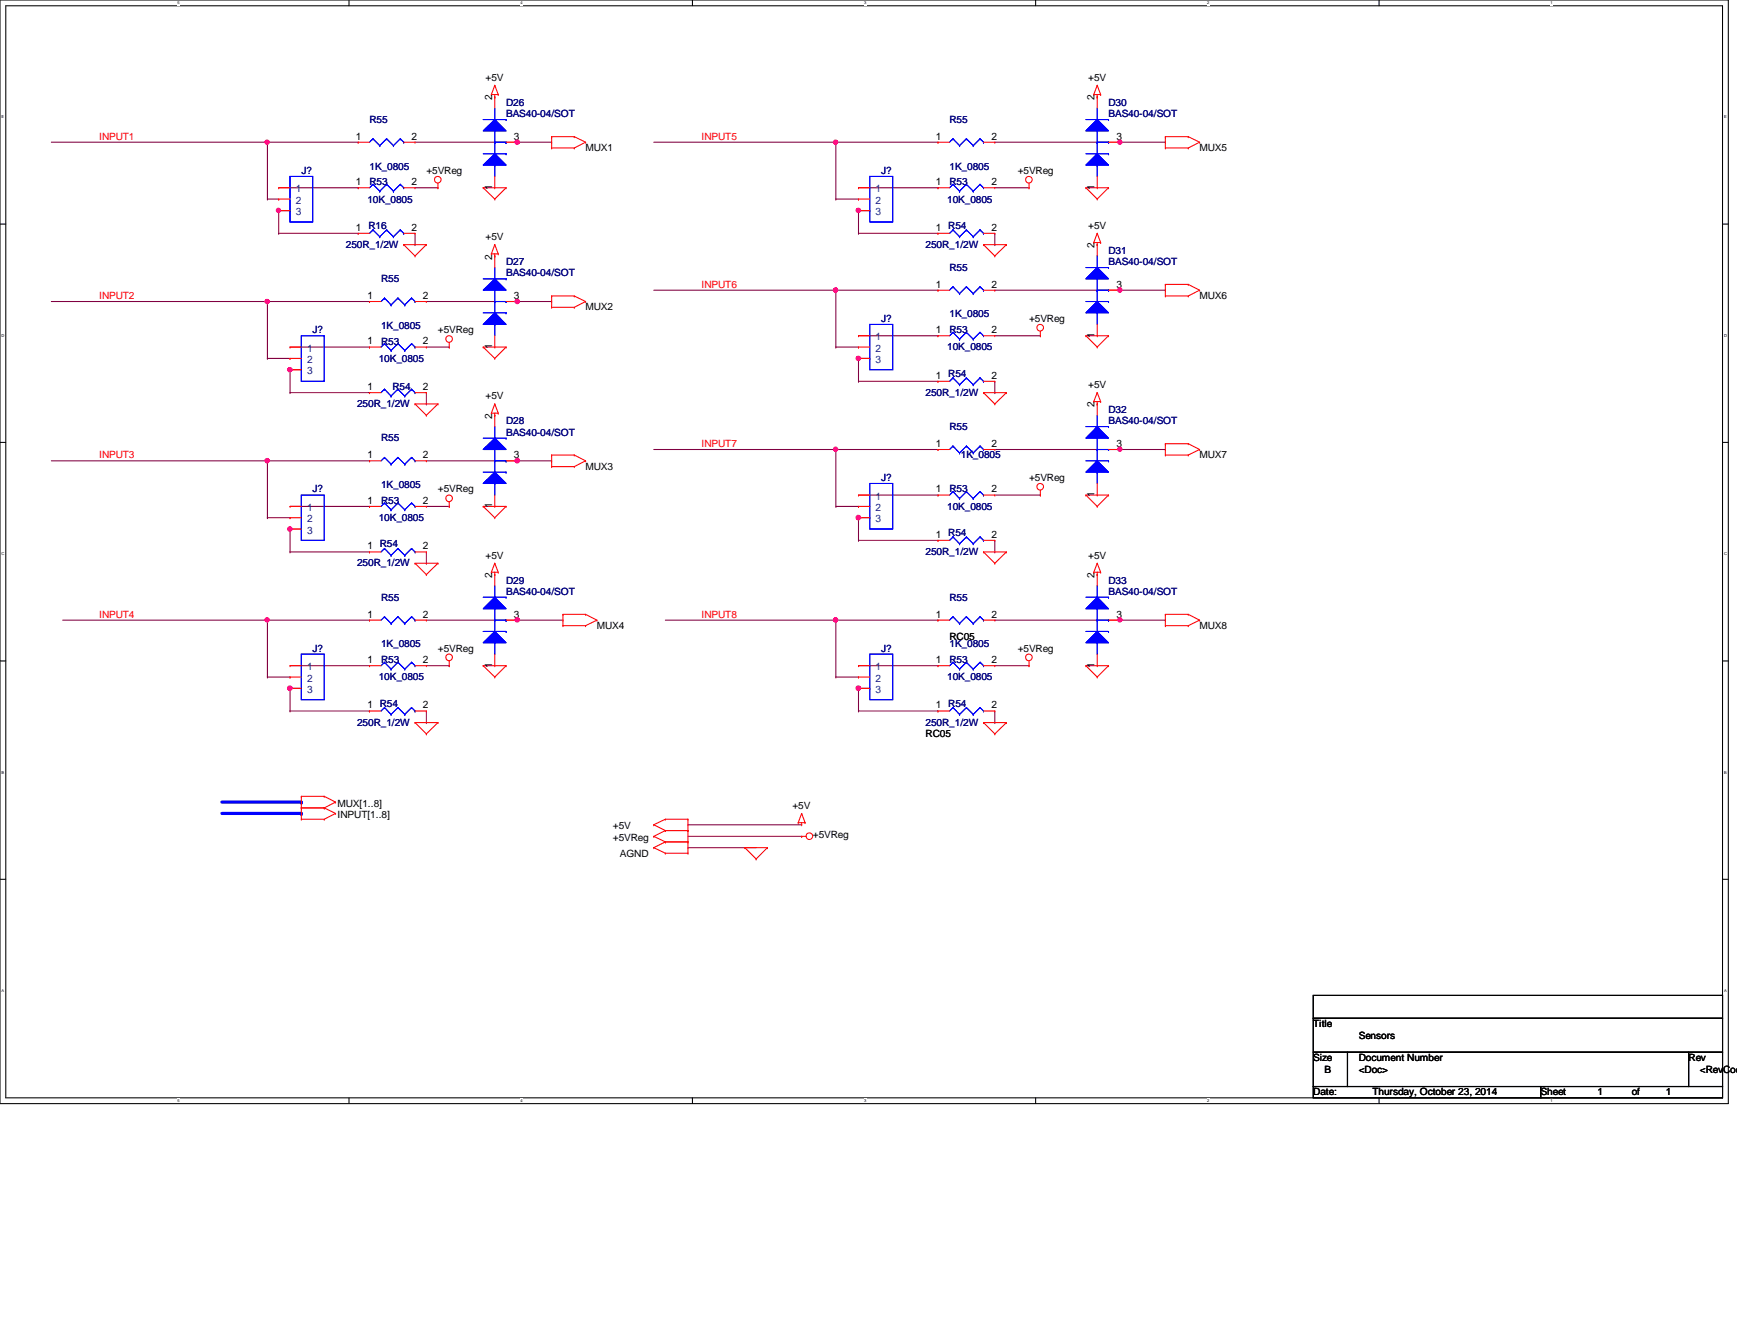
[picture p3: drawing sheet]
<svg xmlns="http://www.w3.org/2000/svg" width="279mm" height="216mm" viewBox="0 0 279 216" stroke-linecap="round" stroke-linejoin="round" font-family="sans-serif">
<path d="M0 0h278v177.4h-278zM.9 .9h276.2v175.6h-276.2z" fill="none" stroke="#000" stroke-width=".17"/>
<g fill="#fff">
<path d="M28.5 .1h.4v.7h-.4z"/>
<path d="M28.5 176.6h.4v.7h-.4z"/>
</g>
<path d="M56.1 0v.9M56.1 176.5v.9" fill="none" stroke="#000" stroke-width=".17"/>
<g fill="#fff">
<path d="M83.7 .1h.4v.7h-.4z"/>
<path d="M83.7 176.6h.4v.7h-.4z"/>
</g>
<path d="M111.4 0v.9M111.4 176.5v.9" fill="none" stroke="#000" stroke-width=".17"/>
<g fill="#fff">
<path d="M139 .1h.3v.7h-.3z"/>
<path d="M139 176.6h.3v.7h-.3z"/>
</g>
<path d="M166.6 0v.9M166.6 176.5v.9" fill="none" stroke="#000" stroke-width=".17"/>
<g fill="#fff">
<path d="M194.2 .1h.3v.7h-.3z"/>
<path d="M194.2 176.6h.3v.7h-.3z"/>
</g>
<path d="M221.8 0v.9M221.8 176.5v.9" fill="none" stroke="#000" stroke-width=".17"/>
<g fill="#fff">
<path d="M249.4 .1h.4v.7h-.4z"/>
<path d="M249.4 176.6h.4v.7h-.4z"/>
<path d="M.3 18.5h.4v.7h-.4z"/>
<path d="M277.3 18.5h.4v.7h-.4z"/>
<path d="M.3 53.6h.4v.7h-.4z"/>
<path d="M277.3 53.6h.5v.7h-.5z"/>
</g>
<path d="M0 36h.9M277.1 36h.9" fill="none" stroke="#000" stroke-width=".17"/>
<g fill="#fff">
<path d="M.3 88.6h.4v.8h-.4z"/>
<path d="M277.3 88.6h.5v.8h-.5z"/>
</g>
<path d="M0 71.1h.9M277.1 71.1h.9" fill="none" stroke="#000" stroke-width=".17"/>
<g fill="#fff">
<path d="M.3 123.8h.4v.7h-.4z"/>
<path d="M277.3 123.8h.4v.7h-.4z"/>
</g>
<path d="M0 106.3h.9M277.1 106.3h.9" fill="none" stroke="#000" stroke-width=".17"/>
<g fill="#fff">
<path d="M.3 158.9h.3v.7h-.3z"/>
<path d="M277.3 158.9h.4v.7h-.4z"/>
</g>
<path d="M0 141.4h.9M277.1 141.4h.9" fill="none" stroke="#000" stroke-width=".17"/>
<path d="M43 32h.1M43 22.9v9.1M44.8 37.5h.1M44.8 33.9v3.6M66.8 39.3h.1M66.8 37.5v1.8" fill="none" stroke="#800040" stroke-width=".17"/>
<circle cx="44.8" cy="33.8" r=".34" fill="#f0f"/>
<circle cx="44.8" cy="33.8" r=".34" fill="none" stroke="#f0f" stroke-width=".17"/>
<g fill="none" stroke="#800040" stroke-width=".17">
<path d="M43 32h1.8M44.8 32h.1M44.8 30.2h12.8M44.8 37.5h12.8M44.8 33.9h1.9M46.7 33.9h.1M57.6 30.2h.1M57.6 37.5h.1M66.8 30.2h3.6M70.4 30.2h.1M46.7 55.8h12.7M48.5 59.4h.1"/>
<path d="M48.5 59.4h-1.8v3.7M59.4 55.8h.1M68.6 55.8h3.7M72.3 55.8h.1M46.7 63.1h.1M68.6 64.9h.1M68.6 63.1v1.8"/>
</g>
<circle cx="46.6" cy="59.4" r=".36" fill="#f0f"/>
<circle cx="46.6" cy="59.4" r=".36" fill="none" stroke="#f0f" stroke-width=".17"/>
<path d="M46.7 63.1h12.7M59.4 63.1h.1M46.7 88.7h.1M46.7 81.4h12.7M48.5 85h.1M48.5 85h-1.8v3.7M59.4 81.4h.1M68.6 90.6h.1M68.6 88.7v1.9M68.6 81.4h3.7M72.3 81.4h.1" fill="none" stroke="#800040" stroke-width=".17"/>
<circle cx="46.6" cy="85" r=".36" fill="#f0f"/>
<circle cx="46.6" cy="85" r=".36" fill="none" stroke="#f0f" stroke-width=".17"/>
<g fill="none" stroke="#800040" stroke-width=".17">
<path d="M43 99.7v9.1M46.7 88.7h12.7M59.4 88.7h.1M43 108.8h.1M46.7 114.3h.1M46.7 107h12.7M48.5 110.7h.1M48.5 110.7h-1.8v3.6M59.4 107h.1M68.6 116.2h.1M68.6 114.3v1.9M68.6 107h3.7"/>
<path d="M72.3 107h.1"/>
</g>
<circle cx="46.6" cy="110.6" r=".37" fill="#f0f"/>
<circle cx="46.6" cy="110.6" r=".37" fill="none" stroke="#f0f" stroke-width=".17"/>
<path d="M134.5 22.9h16.4M138.1 37.5h.1M138.1 30.2h12.8M139.9 33.9h.1M139.9 33.9h-1.8v3.6M150.9 30.2h.1M150.9 22.9h.1M160 39.3h.1M160 37.5v1.8M46.7 114.3h12.7M59.4 114.3h.1" fill="none" stroke="#800040" stroke-width=".17"/>
<circle cx="138.1" cy="33.8" r=".36" fill="#f0f"/>
<circle cx="138.1" cy="33.8" r=".36" fill="none" stroke="#f0f" stroke-width=".17"/>
<g fill="none" stroke="#800040" stroke-width=".17">
<path d="M138.1 37.5h12.8M150.9 37.5h.1M134.5 46.7h16.4M138.1 54h12.8M139.9 57.6h.1M139.9 57.6h-1.8v3.7M150.9 54h.1M150.9 46.7h.1M160 54h7.3M167.3 54h.1M138.1 61.3h.1M160 63.1h.1"/>
<path d="M160 61.3v1.8"/>
</g>
<circle cx="138.1" cy="57.6" r=".36" fill="#f0f"/>
<circle cx="138.1" cy="57.6" r=".36" fill="none" stroke="#f0f" stroke-width=".17"/>
<path d="M138.1 61.3h12.8M150.9 61.3h.1M134.5 81.4h3.6M138.1 81.4h.1M138.1 83.2h1.8M139.9 83.2h.1" fill="none" stroke="#800040" stroke-width=".17"/>
<circle cx="138.1" cy="83.2" r=".37" fill="#f0f"/>
<circle cx="138.1" cy="83.2" r=".37" fill="none" stroke="#f0f" stroke-width=".17"/>
<path d="M134.5 72.3h16.4M138.1 79.6h12.8M150.9 79.6h.1M150.9 72.3h.1M138.1 86.9h.1M138.1 86.9h12.8M138.1 83.2v3.7M150.9 86.9h.1M160 88.7h.1M160 86.9v1.8M138.1 110.7h1.8M139.9 110.7h.1" fill="none" stroke="#800040" stroke-width=".17"/>
<circle cx="138.1" cy="110.6" r=".37" fill="#f0f"/>
<circle cx="138.1" cy="110.6" r=".37" fill="none" stroke="#f0f" stroke-width=".17"/>
<g fill="none" stroke="#800040" stroke-width=".17">
<path d="M43 22.9h14.6M57.6 22.9h.1M43 57.6h.1M43 48.5v9.1M160 72.3h20.2M180.2 72.3h.1M134.5 99.7h16.4M150.9 99.7h.1M138.1 114.3h.1M138.1 107h12.8M138.1 114.3h12.8M138.1 110.7v3.6"/>
<path d="M150.9 107h.1M150.9 114.3h.1M160 116.2h.1M160 114.3v1.9"/>
</g>
<circle cx="180.1" cy="72.2" r=".34" fill="#f0f"/>
<circle cx="180.1" cy="72.2" r=".34" fill="none" stroke="#f0f" stroke-width=".17"/>
<path d="M160 30.2h5.5M165.5 30.2h.1M43 74.1h16.4M59.4 74.1h.1M160 79.6h7.3M167.3 79.6h.1M107 99.7h27.5M134.5 99.7h.1M160 107h5.5M165.5 107h.1" fill="none" stroke="#800040" stroke-width=".17"/>
<circle cx="134.4" cy="99.6" r=".34" fill="#f0f"/>
<circle cx="134.4" cy="99.6" r=".34" fill="none" stroke="#f0f" stroke-width=".17"/>
<path d="M68.6 48.5h14.6M83.2 48.5h.1" fill="none" stroke="#800040" stroke-width=".17"/>
<circle cx="83.2" cy="48.5" r=".36" fill="#f0f"/>
<circle cx="83.2" cy="48.5" r=".36" fill="none" stroke="#f0f" stroke-width=".17"/>
<path d="M35.7 130.8h12.8" fill="none" stroke="#00f" stroke-width=".51"/>
<circle cx="48.5" cy="130.8" r=".25" fill="#00f"/>
<path d="M35.7 128.9h12.8" fill="none" stroke="#00f" stroke-width=".51"/>
<circle cx="48.5" cy="128.9" r=".25" fill="#00f"/>
<path d="M66.8 22.9h16.4M83.2 22.9h.1" fill="none" stroke="#800040" stroke-width=".17"/>
<circle cx="83.2" cy="22.9" r=".36" fill="#f0f"/>
<circle cx="83.2" cy="22.9" r=".36" fill="none" stroke="#f0f" stroke-width=".17"/>
<path d="M8.3 22.9h34.7M43 22.9h.1M110.7 136.3h.1M110.7 136.3h10.9M110.7 134.5h18.2M128.9 134.5h.1" fill="none" stroke="#800040" stroke-width=".17"/>
<circle cx="43" cy="22.9" r=".34" fill="#f0f"/>
<circle cx="43" cy="22.9" r=".34" fill="none" stroke="#f0f" stroke-width=".17"/>
<path d="M68.6 74.1h14.6M83.2 74.1h.1M110.7 132.6h.1M110.7 132.6h18.2" fill="none" stroke="#800040" stroke-width=".17"/>
<circle cx="83.2" cy="74.1" r=".37" fill="#f0f"/>
<circle cx="83.2" cy="74.1" r=".37" fill="none" stroke="#f0f" stroke-width=".17"/>
<path d="M68.6 99.7h14.6M83.2 99.7h.1" fill="none" stroke="#800040" stroke-width=".17"/>
<circle cx="83.2" cy="99.6" r=".36" fill="#f0f"/>
<circle cx="83.2" cy="99.6" r=".36" fill="none" stroke="#f0f" stroke-width=".17"/>
<path d="M160 22.9h20.2M180.2 22.9h.1" fill="none" stroke="#800040" stroke-width=".17"/>
<circle cx="180.1" cy="22.9" r=".34" fill="#f0f"/>
<circle cx="180.1" cy="22.9" r=".34" fill="none" stroke="#f0f" stroke-width=".17"/>
<path d="M160 46.7h20.2M180.2 46.7h.1" fill="none" stroke="#800040" stroke-width=".17"/>
<circle cx="180.1" cy="46.6" r=".35" fill="#f0f"/>
<circle cx="180.1" cy="46.6" r=".35" fill="none" stroke="#f0f" stroke-width=".17"/>
<path d="M160 99.7h20.2M180.2 99.7h.1" fill="none" stroke="#800040" stroke-width=".17"/>
<circle cx="180.1" cy="99.6" r=".34" fill="#f0f"/>
<circle cx="180.1" cy="99.6" r=".34" fill="none" stroke="#f0f" stroke-width=".17"/>
<path d="M105.2 46.7h29.3M134.5 46.7h.1" fill="none" stroke="#800040" stroke-width=".17"/>
<circle cx="134.4" cy="46.6" r=".35" fill="#f0f"/>
<circle cx="134.4" cy="46.6" r=".35" fill="none" stroke="#f0f" stroke-width=".17"/>
<path d="M8.3 74.1h34.7M43 74.1h.1" fill="none" stroke="#800040" stroke-width=".17"/>
<circle cx="43" cy="74.1" r=".35" fill="#f0f"/>
<circle cx="43" cy="74.1" r=".35" fill="none" stroke="#f0f" stroke-width=".17"/>
<path d="M105.2 72.3h29.3M134.5 72.3h.1M134.5 72.3v9.1M134.5 81.4h.1" fill="none" stroke="#800040" stroke-width=".17"/>
<circle cx="134.4" cy="72.2" r=".34" fill="#f0f"/>
<circle cx="134.4" cy="72.2" r=".34" fill="none" stroke="#f0f" stroke-width=".17"/>
<path d="M8.3 48.5h34.7M43 48.5h.1M134.5 99.7v9.1M134.5 108.8h.1M134.5 108.8h3.6M138.1 108.8h.1" fill="none" stroke="#800040" stroke-width=".17"/>
<circle cx="134.4" cy="99.6" r=".34" fill="#f0f"/>
<circle cx="134.4" cy="99.6" r=".34" fill="none" stroke="#f0f" stroke-width=".17"/>
<path d="M10.1 99.7h32.9M43 99.7h.1M43 108.8h3.7M46.7 108.8h.1" fill="none" stroke="#800040" stroke-width=".17"/>
<circle cx="43" cy="99.6" r=".34" fill="#f0f"/>
<circle cx="43" cy="99.6" r=".34" fill="none" stroke="#f0f" stroke-width=".17"/>
<path d="M105.2 22.9h29.3M134.5 22.9h.1" fill="none" stroke="#800040" stroke-width=".17"/>
<circle cx="134.4" cy="22.9" r=".34" fill="#f0f"/>
<circle cx="134.4" cy="22.9" r=".34" fill="none" stroke="#f0f" stroke-width=".17"/>
<path d="M43 57.6h3.7M43 48.5h16.4M46.7 57.6h.1M59.4 48.5h.1M134.5 55.8h.1M134.5 55.8h3.6M134.5 46.7v9.1M138.1 55.8h.1M43 99.7h16.4M59.4 99.7h.1" fill="none" stroke="#800040" stroke-width=".17"/>
<circle cx="43" cy="48.5" r=".34" fill="#f0f"/>
<circle cx="43" cy="48.5" r=".34" fill="none" stroke="#f0f" stroke-width=".17"/>
<g fill="none" stroke="#800040" stroke-width=".17">
<path d="M83.2 22.9h5.5M88.7 22.9h.1M134.5 32h.1M134.5 32h3.6M134.5 22.9v9.1M138.1 32h.1M180.2 22.9h7.3M187.5 22.9h.1M83.2 48.5h5.5M88.7 48.5h.1M180.2 46.7h7.3M187.5 46.7h.1"/>
<path d="M43 74.1v9.1M83.2 74.1h5.5M88.7 74.1h.1M180.2 72.3h7.3M187.5 72.3h.1M43 83.2h.1M43 83.2h3.7M46.7 83.2h.1M83.2 99.7h7.4M90.6 99.7h.1M180.2 99.7h7.3M187.5 99.7h.1"/>
</g>
<g fill="none" stroke="#f00" stroke-width=".17">
<path d="M79 15.2h.1M79 15.2h1.1M79.6 15.6h.1M79.6 13.7h.1M79.6 15.2v.4M79.6 13.7l-.6 1.5M79.6 13.7l.5 1.5M80.1 15.2h.1M175.9 15.2h.1M175.9 15.2h1.1M176.5 15.6h.1M176.5 13.7h.1"/>
<path d="M176.5 15.2v.4M176.5 13.7l-.6 1.5M176.5 13.7l.5 1.5M177 15.2h.1M64.9 39.3h.1M64.9 39.3h3.7M64.9 39.3l1.9 1.8M68.6 39.3h.1M68.6 39.3l-1.8 1.8M70.4 30.2h.1M70.4 29.5v.7M77.7 30.2h.1"/>
<path d="M77.7 30.2h3.7M77.7 30.2l1.9 1.8M79.6 32h.1M79.6 39.3h.1M79.6 39.3l-.6 1.5M79.6 39.3l.5 1.5M81.4 30.2h.1M81.4 30.2l-1.8 1.8M88.7 23.8h.1M88.7 22h.1M88.7 22v1.8M88.7 23.8h3.7"/>
<path d="M88.7 22h3.7M92.4 23.8h.1M92.4 22h.1M92.4 22l1.8 .9M94.2 22.9h.1M94.2 22.9l-1.8 .9M158.2 39.3h.1M158.2 39.3h3.7M158.2 39.3l1.8 1.8M161.9 39.3h.1M161.9 39.3l-1.9 1.8M165.5 30.2h.1"/>
<path d="M165.5 29.5v.7M174.7 30.2h.1M174.7 30.2h3.6M174.7 30.2l1.8 1.8M175.9 39h.1M175.9 39h1.1M176.5 32h.1M176.5 39.3h.1M176.5 37.5h.1M176.5 39v.3M176.5 37.5l-.6 1.5M176.5 37.5l.5 1.5"/>
<path d="M177 39h.1M178.3 30.2h.1M178.3 30.2l-1.8 1.8M187.5 23.8h.1M187.5 22h.1M187.5 23.8h3.6M187.5 22h3.6M187.5 22v1.8M191.1 23.8h.1M191.1 22h.1M191.1 22l1.9 .9M193 22.9h.1"/>
<path d="M193 22.9l-1.9 .9M66.8 41.1h.1M72.3 55.8h.1M72.3 55.1v.7M77.7 55.8h.1M77.7 55.8h3.7M77.7 55.8l1.9 1.8M79 40.8h.1M79 40.8h1.1M79.6 57.6h.1M79.6 41.1h.1M79.6 40.8v.3"/>
<path d="M80.1 40.8h.1M81.4 55.8h.1M81.4 55.8l-1.8 1.8M88.7 49.4h.1M88.7 47.6h.1M88.7 49.4h3.7M88.7 47.6v1.8M88.7 47.6h3.7M92.4 49.4h.1M92.4 47.6h.1M92.4 47.6l1.8 .9M94.2 48.5h.1"/>
<path d="M94.2 48.5l-1.8 .9M160 41.1h.1M167.3 54h.1M167.3 53.3v.7M174.7 54h.1M174.7 54h3.6M174.7 54l1.8 1.8M176.5 55.8h.1M178.3 54h.1M178.3 54l-1.8 1.8M187.5 47.6h.1M187.5 45.7h.1"/>
<path d="M187.5 47.6h3.6M187.5 45.7v1.9M187.5 45.7h3.6M191.1 47.6h.1M191.1 45.7h.1M191.1 45.7l1.9 1M193 46.7h.1M193 46.7l-1.9 .9M66.8 64.9h.1M66.8 64.9h3.6M66.8 64.9l1.8 1.9M68.6 66.8h.1"/>
<path d="M70.4 64.9h.1M70.4 64.9l-1.8 1.9M79 66.4h.1M79 66.4h1.1M79.6 66.8h.1M79.6 64.9h.1M79.6 66.4v.4M79.6 64.9l-.6 1.5M79.6 64.9l.5 1.5M80.1 66.4h.1M88.7 75h.1M88.7 73.2h.1"/>
<path d="M88.7 73.2v1.8M88.7 75h3.7M88.7 73.2h3.7M92.4 75h.1M92.4 73.2h.1M92.4 73.2l1.8 .9M94.2 74.1h.1M94.2 74.1l-1.8 .9M158.2 63.1h.1M158.2 63.1h3.7M158.2 63.1l1.8 1.8M160 64.9h.1"/>
<path d="M161.9 63.1h.1M161.9 63.1l-1.9 1.8M167.3 79.6h.1M167.3 78.8v.8M174.7 79.6h.1M174.7 79.6l1.8 1.8M174.7 79.6h3.6M175.9 64.6h.1M175.9 64.6h1.1M176.5 64.9h.1M176.5 63.1h.1M176.5 64.6v.3"/>
<path d="M176.5 63.1l-.6 1.5M176.5 63.1l.5 1.5M177 64.6h.1M178.3 79.6h.1M178.3 79.6l-1.8 1.8M187.5 73.2h.1M187.5 71.3h.1M187.5 73.2h3.6M187.5 71.3v1.9M187.5 71.3h3.6M191.1 73.2h.1M191.1 71.3h.1"/>
<path d="M191.1 71.3l1.9 1M193 72.3h.1M193 72.3l-1.9 .9M59.4 99.7h.1M59.4 99.7h1.9M66.8 90.6h.1M66.8 90.6h3.6M66.8 90.6l1.8 1.8M66.8 99.7h1.8M68.6 92.4h.1M68.6 99.7h.1M70.4 90.6h.1"/>
<path d="M70.4 90.6l-1.8 1.8M72.3 81.4h.1M72.3 80.7v.7M77.7 81.4h.1M77.7 81.4h3.7M77.7 81.4l1.9 1.8M79 92h.1M79 92h1.1M79.6 83.2h.1M79.6 92.4h.1M79.6 90.6h.1M79.6 92v.4"/>
<path d="M79.6 90.6l-.6 1.4M79.6 90.6l.5 1.4M80.1 92h.1M81.4 81.4h.1M81.4 81.4l-1.8 1.8M90.6 98.8h.1M90.6 98.8v1.8M90.6 98.8h3.6M94.2 98.8h.1M94.2 98.8l1.8 .9M96 99.7h.1M96 99.7l-1.8 .9"/>
<path d="M158.2 88.7h.1M158.2 88.7h3.7M158.2 88.7l1.8 1.9M160 90.6h.1M161.9 88.7h.1M161.9 88.7l-1.9 1.9M175.9 92h.1M175.9 92h1.1M176.5 81.4h.1M176.5 92.4h.1M176.5 90.6h.1M176.5 92v.4"/>
<path d="M176.5 90.6l-.6 1.4M176.5 90.6l.5 1.4M177 92h.1M187.5 98.8h.1M187.5 98.8h3.6M187.5 98.8v1.8M191.1 98.8h.1M191.1 98.8l1.9 .9M193 99.7h.1M193 99.7l-1.9 .9M66.8 116.2h.1M66.8 116.2h3.6"/>
<path d="M66.8 116.2l1.8 1.8M68.6 118h.1M70.4 116.2h.1M70.4 116.2l-1.8 1.8M72.3 107h.1M72.3 106.3v.7M77.7 107h.1M77.7 107h3.7M77.7 107l1.9 1.8M79.6 108.8h.1M81.4 107h.1M81.4 107l-1.8 1.8"/>
<path d="M90.6 100.6h.1M90.6 100.6h3.6M94.2 100.6h.1M158.2 116.2h.1M158.2 116.2h3.7M158.2 116.2l1.8 1.8M160 118h.1M161.9 116.2h.1M161.9 116.2l-1.9 1.8M165.5 107h.1M165.5 106.3v.7M174.7 107h.1"/>
<path d="M174.7 107h3.6M174.7 107l1.8 1.8M176.5 108.8h.1M178.3 107h.1M178.3 107l-1.8 1.8M187.5 100.6h.1M187.5 100.6h3.6M191.1 100.6h.1M48.5 131.7h.1M48.5 129.9h.1M48.5 128h.1M48.5 131.7h3.7"/>
<path d="M48.5 128v3.7M48.5 129.9h3.7M48.5 128h3.7M52.2 131.7h.1M52.2 129.9h.1M52.2 128h.1M52.2 129.9l1.8 .9M52.2 128l1.8 .9M54 130.8h.1M54 128.9h.1M54 130.8l-1.8 .9M54 128.9l-1.8 1"/>
<path d="M105.2 136.3h.1M105.2 134.5h.1M105.2 132.6h.1M105.2 136.3l1.8 .9M105.2 134.5l1.8 .8M105.2 132.6l1.8 .9M107 135.3h.1M107 137.2h.1M107 133.5h.1M107 131.7h.1M107 131.7h3.7M107 135.3l-1.8 1"/>
<path d="M107 135.3h3.7M107 137.2h3.7M107 133.5l-1.8 1M107 133.5h3.7M107 131.7l-1.8 .9M110.7 135.3h.1M110.7 137.2h.1M110.7 133.5h.1M110.7 131.7h.1M110.7 131.7v5.5M119.8 136.3h.1M119.8 136.3h3.6"/>
<path d="M119.8 136.3l1.8 1.8M121.6 138.1h.1M123.4 136.3h.1M123.4 136.3l-1.8 1.8M128.4 132.2h.1M128.4 132.2h1.1M128.9 132.6h.1M128.9 130.8h.1M128.9 134.5h.1M128.9 132.2v.4M128.9 130.8l-.5 1.4M128.9 130.8l.6 1.4"/>
<path d="M128.9 134.5h.8M129.5 132.2h.1"/>
<circle cx="70.4" cy="28.9" r=".54"/>
<circle cx="165.5" cy="28.9" r=".54"/>
<circle cx="72.2" cy="54.5" r=".54"/>
<circle cx="167.3" cy="52.7" r=".54"/>
<circle cx="167.3" cy="78.2" r=".54"/>
<circle cx="72.2" cy="80.1" r=".54"/>
<circle cx="72.2" cy="105.7" r=".54"/>
<circle cx="165.5" cy="105.7" r=".54"/>
<circle cx="130.2" cy="134.4" r=".54"/>
</g>
<path d="M211.2 160h65.9v3.7h-65.9zM211.2 163.7h65.9v5.5h-65.9zM211.2 169.2h5.5v5.5h-5.5zM211.2 174.7h36.6v1.8h-36.6zM216.7 169.2h54.9v5.5h-54.9zM247.8 174.7h29.3v1.8h-29.3zM271.6 169.2h5.5v5.5h-5.5z" fill="none" stroke="#000" stroke-width=".17"/>
<path d="M61.8 99.1h.1M61.8 99.1l-.5 .6M61.8 99.1l1.1 1.1M64 99.1h.1M64 99.1l-1.1 1.1M64 99.1l1.1 1.1M66.2 99.1h.1M66.2 99.1l-1.1 1.1M66.2 99.1l.6 .6M66.8 99.7h.1M62.9 100.2h.1M65.1 100.2h.1" fill="none" stroke="#00f" stroke-width=".17"/>
<path d="M77.7 26.5l1.9-1.8 1.8 1.8z" fill="#00f"/>
<path d="M79.6 19.2h.1M79.6 17.4v1.8M77.7 26.5l1.9-1.8 1.8 1.8zM77.7 24.7h3.7M79.6 26.5h.1M79.6 22.9h.1M79.6 21v3.7M79.6 26.5v1.9M79.6 22.9h1.8M81.4 22.9h.1M81.4 24.7h.1" fill="none" stroke="#00f" stroke-width=".17"/>
<path d="M77.7 21l1.9-1.8 1.8 1.8z" fill="#00f"/>
<path d="M77.7 19.2h3.7M81.4 19.2h.1M77.7 21l1.9-1.8 1.8 1.8z" fill="none" stroke="#00f" stroke-width=".17"/>
<path d="M77.7 26.5l1.9-1.8 1.8 1.8z" fill="#00f"/>
<path d="M79.6 19.2h.1M79.6 17.4v1.8M77.7 26.5l1.9-1.8 1.8 1.8zM77.7 24.7h3.7M79.6 26.5h.1M79.6 22.9h.1M79.6 21v3.7M79.6 26.5v1.9M79.6 22.9h1.8M81.4 22.9h.1M81.4 24.7h.1" fill="none" stroke="#00f" stroke-width=".17"/>
<path d="M77.7 21l1.9-1.8 1.8 1.8z" fill="#00f"/>
<path d="M77.7 19.2h3.7M81.4 19.2h.1M77.7 21l1.9-1.8 1.8 1.8z" fill="none" stroke="#00f" stroke-width=".17"/>
<path d="M79.6 15.6h.1M79.6 15.6v1.8M79.6 30.2h.1M79.6 28.4v1.8M81.4 22.9h1.8M83.2 22.9h.1" fill="none" stroke="#f00" stroke-width=".17"/>
<path d="M176.5 48.5l1.8 1.8h-3.6z" fill="#00f"/>
<path d="M174.7 48.5h3.6M176.5 48.5l1.8 1.8h-3.6zM176.5 50.3h.1M176.5 46.7h.1M176.5 43h.1M176.5 41.1v1.9M176.5 44.8v3.7M176.5 50.3v1.9M176.5 46.7h1.8M178.3 46.7h.1M178.3 48.5h.1" fill="none" stroke="#00f" stroke-width=".17"/>
<path d="M176.5 43l1.8 1.8h-3.6z" fill="#00f"/>
<path d="M174.7 43h3.6M176.5 43l1.8 1.8h-3.6zM178.3 43h.1" fill="none" stroke="#00f" stroke-width=".17"/>
<path d="M176.5 48.5l1.8 1.8h-3.6z" fill="#00f"/>
<path d="M174.7 48.5h3.6M176.5 48.5l1.8 1.8h-3.6zM176.5 50.3h.1M176.5 46.7h.1M176.5 43h.1M176.5 41.1v1.9M176.5 44.8v3.7M176.5 50.3v1.9M176.5 46.7h1.8M178.3 46.7h.1M178.3 48.5h.1" fill="none" stroke="#00f" stroke-width=".17"/>
<path d="M176.5 43l1.8 1.8h-3.6z" fill="#00f"/>
<g fill="none" stroke="#00f" stroke-width=".17">
<path d="M60 29.6h.1M60 29.6l-.6 .6M60 29.6l1.1 1.1M61.1 30.7h.1M62.2 29.6h.1M62.2 29.6l-1.1 1.1M62.2 29.6l1.1 1.1M63.3 30.7h.1M64.4 29.6h.1M64.4 29.6l-1.1 1.1M64.4 29.6l.5 .6M64.9 30.2h.1"/>
<path d="M139.9 52.2h3.7v7.2h-3.7zM153.3 46.1h.1M153.3 46.1l-.6 .6M153.3 46.1l1 1.1M154.3 47.2h.1M155.4 46.1h.1M155.4 46.1l-1.1 1.1M155.4 46.1l1.1 1.1M156.5 47.2h.1M157.6 46.1h.1M157.6 46.1l-1.1 1.1M157.6 46.1l.6 .6"/>
<path d="M158.2 46.7h.1M174.7 43h3.6M176.5 43l1.8 1.8h-3.6zM178.3 43h.1M61.8 62.6h.1M61.8 62.6l-.5 .5M61.8 62.6l1.1 1.1M62.9 63.7h.1M64 62.6h.1M64 62.6l-1.1 1.1M64 62.6l1.1 1.1M65.1 63.7h.1"/>
<path d="M66.2 62.6h.1M66.2 62.6l-1.1 1.1M66.2 62.6l.6 .5M66.8 63.1h.1M153.3 60.7h.1M153.3 60.7l-.6 .6M153.3 60.7l1 1.1M154.3 61.8h.1M155.4 60.7h.1M155.4 60.7l-1.1 1.1M155.4 60.7l1.1 1.1M156.5 61.8h.1"/>
<path d="M157.6 60.7h.1M157.6 60.7l-1.1 1.1M157.6 60.7l.6 .6M158.2 61.3h.1M61.8 113.7h.1M61.8 106.5h.1M61.8 113.7l-.5 .6M61.8 113.7l1.1 1.2M61.8 106.5l-.5 .5M61.8 106.5l1.1 1.1M62.9 114.9h.1M62.9 107.6h.1"/>
<path d="M64 113.7h.1M64 106.5h.1M64 113.7l-1.1 1.2M64 113.7l1.1 1.2M64 106.5l-1.1 1.1M64 106.5l1.1 1.1M65.1 114.9h.1M65.1 107.6h.1M66.2 113.7h.1M66.2 106.5h.1M66.2 113.7l-1.1 1.2M66.2 113.7l.6 .6"/>
<path d="M66.2 106.5l-1.1 1.1M66.2 106.5l.6 .5M66.8 114.3h.1M66.8 107h.1M139.9 105.2h3.7v7.3h-3.7zM153.3 106.5h.1M153.3 106.5l-.6 .5M153.3 106.5l1 1.1M154.3 107.6h.1M155.4 106.5h.1M155.4 106.5l-1.1 1.1M155.4 106.5l1.1 1.1"/>
<path d="M156.5 107.6h.1M157.6 106.5h.1M157.6 106.5l-1.1 1.1M157.6 106.5l.6 .5M158.2 107h.1"/>
</g>
<g fill="none" stroke="#f00" stroke-width=".17">
<path d="M57.6 30.2h.1M57.6 30.2h1.8M64.9 30.2h1.9M66.8 30.2h.1M176.5 39.3h.1M176.5 39.3v1.8M138.1 54h.1M138.1 55.8h.1M138.1 57.6h.1M138.1 54h1.8M138.1 55.8h1.8M138.1 57.6h1.8"/>
<path d="M150.9 46.7h.1M150.9 46.7h1.8M158.2 46.7h1.8M160 46.7h.1M176.5 54h.1M176.5 52.2v1.8M178.3 46.7h1.9M180.2 46.7h.1M59.4 63.1h.1M59.4 63.1h1.9M66.8 63.1h1.8M68.6 63.1h.1"/>
<path d="M150.9 61.3h.1M150.9 61.3h1.8M158.2 61.3h1.8M160 61.3h.1M59.4 114.3h.1M59.4 107h.1M59.4 114.3h1.9M59.4 107h1.9M66.8 114.3h1.8M66.8 107h1.8M68.6 114.3h.1M68.6 107h.1"/>
<path d="M138.1 107h.1M138.1 108.8h.1M138.1 110.7h.1M138.1 107h1.8M138.1 108.8h1.8M138.1 110.7h1.8M150.9 107h.1M150.9 107h1.8M158.2 107h1.8M160 107h.1"/>
</g>
<path d="M176.5 101.5l1.8 1.8h-3.6z" fill="#00f"/>
<path d="M176.5 99.7h.1M176.5 96h.1M176.5 94.2v1.8M176.5 97.9v3.6M176.5 99.7h1.8M178.3 99.7h.1M174.7 101.5h3.6M176.5 101.5l1.8 1.8h-3.6zM176.5 103.3h.1M176.5 103.3v1.9M178.3 101.5h.1" fill="none" stroke="#00f" stroke-width=".17"/>
<path d="M176.5 96l1.8 1.9h-3.6z" fill="#00f"/>
<path d="M174.7 96h3.6M176.5 96l1.8 1.9h-3.6zM178.3 96h.1" fill="none" stroke="#00f" stroke-width=".17"/>
<path d="M176.5 101.5l1.8 1.8h-3.6z" fill="#00f"/>
<path d="M176.5 99.7h.1M176.5 96h.1M176.5 94.2v1.8M176.5 97.9v3.6M176.5 99.7h1.8M178.3 99.7h.1M174.7 101.5h3.6M176.5 101.5l1.8 1.8h-3.6zM176.5 103.3h.1M176.5 103.3v1.9M178.3 101.5h.1" fill="none" stroke="#00f" stroke-width=".17"/>
<path d="M176.5 96l1.8 1.9h-3.6z" fill="#00f"/>
<g fill="none" stroke="#00f" stroke-width=".17">
<path d="M153.3 53.4h.1M153.3 53.4l-.6 .6M153.3 53.4l1 1.1M154.3 54.5h.1M155.4 53.4h.1M155.4 53.4l-1.1 1.1M155.4 53.4l1.1 1.1M156.5 54.5h.1M157.6 53.4h.1M157.6 53.4l-1.1 1.1M157.6 53.4l.6 .6M158.2 54h.1"/>
<path d="M174.7 96h3.6M176.5 96l1.8 1.9h-3.6zM178.3 96h.1M48.5 105.2h3.7v7.3h-3.7z"/>
</g>
<g fill="none" stroke="#f00" stroke-width=".17">
<path d="M150.9 54h.1M150.9 54h1.8M158.2 54h1.8M160 54h.1M176.5 92.4h.1M176.5 92.4v1.8M178.3 99.7h1.9M180.2 99.7h.1M46.7 107h.1M46.7 108.8h.1M46.7 110.7h.1M46.7 107h1.8"/>
<path d="M46.7 108.8h1.8M46.7 110.7h1.8M176.5 107h.1M176.5 105.2v1.8"/>
</g>
<path d="M77.7 77.7l1.9-1.8 1.8 1.8z" fill="#00f"/>
<path d="M77.7 77.7l1.9-1.8 1.8 1.8zM77.7 75.9h3.7M79.6 77.7h.1M79.6 74.1h.1M79.6 70.4h.1M79.6 68.6v1.8M79.6 72.3v3.6M79.6 77.7v1.9M79.6 74.1h1.8M81.4 74.1h.1M81.4 75.9h.1" fill="none" stroke="#00f" stroke-width=".17"/>
<path d="M77.7 72.3l1.9-1.9 1.8 1.9z" fill="#00f"/>
<path d="M77.7 72.3l1.9-1.9 1.8 1.9zM77.7 70.4h3.7M81.4 70.4h.1" fill="none" stroke="#00f" stroke-width=".17"/>
<path d="M77.7 77.7l1.9-1.8 1.8 1.8z" fill="#00f"/>
<path d="M77.7 77.7l1.9-1.8 1.8 1.8zM77.7 75.9h3.7M79.6 77.7h.1M79.6 74.1h.1M79.6 70.4h.1M79.6 68.6v1.8M79.6 72.3v3.6M79.6 77.7v1.9M79.6 74.1h1.8M81.4 74.1h.1M81.4 75.9h.1" fill="none" stroke="#00f" stroke-width=".17"/>
<path d="M77.7 72.3l1.9-1.9 1.8 1.9z" fill="#00f"/>
<g fill="none" stroke="#00f" stroke-width=".17">
<path d="M46.7 28.4h3.6v7.3h-3.6zM60 22.3h.1M60 37h.1M60 22.3l-.6 .6M60 22.3l1.1 1.1M60 37l-.6 .5M60 37l1.1 1.1M61.1 23.4h.1M61.1 38.1h.1M62.2 22.3h.1M62.2 37h.1M62.2 22.3l-1.1 1.1"/>
<path d="M62.2 22.3l1.1 1.1M62.2 37l-1.1 1.1M62.2 37l1.1 1.1M63.3 23.4h.1M63.3 38.1h.1M64.4 22.3h.1M64.4 37h.1M64.4 22.3l-1.1 1.1M64.4 22.3l.5 .6M64.4 37l-1.1 1.1M64.4 37l.5 .5M64.9 22.9h.1"/>
<path d="M64.9 37.5h.1M61.8 55.2h.1M61.8 55.2l-.5 .6M61.8 55.2l1.1 1.1M62.9 56.3h.1M64 55.2h.1M64 55.2l-1.1 1.1M64 55.2l1.1 1.1M65.1 56.3h.1M66.2 55.2h.1M66.2 55.2l-1.1 1.1M66.2 55.2l.6 .6"/>
<path d="M66.8 55.8h.1M77.7 72.3l1.9-1.9 1.8 1.9zM77.7 70.4h3.7M81.4 70.4h.1"/>
</g>
<g fill="none" stroke="#f00" stroke-width=".17">
<path d="M44.8 30.2h.1M44.8 32h.1M44.8 33.9h.1M44.8 30.2h1.9M44.8 32h1.9M44.8 33.9h1.9M57.6 22.9h.1M57.6 37.5h.1M57.6 22.9h1.8M57.6 37.5h1.8M64.9 22.9h1.9M64.9 37.5h1.9"/>
<path d="M66.8 22.9h.1M66.8 37.5h.1M59.4 55.8h.1M59.4 55.8h1.9M66.8 55.8h1.8M68.6 55.8h.1M79.6 66.8h.1M79.6 66.8v1.8M79.6 79.6v1.8M81.4 74.1h1.8M83.2 74.1h.1M79.6 81.4h.1"/>
</g>
<path d="M176.5 24.7l1.8 1.8h-3.6z" fill="#00f"/>
<path d="M176.5 19.2h.1M176.5 17.4v1.8M174.7 24.7h3.6M176.5 24.7l1.8 1.8h-3.6zM176.5 26.5h.1M176.5 22.9h.1M176.5 21v3.7M176.5 26.5v1.9M176.5 22.9h1.8M178.3 22.9h.1M178.3 24.7h.1" fill="none" stroke="#00f" stroke-width=".17"/>
<path d="M176.5 19.2l1.8 1.8h-3.6z" fill="#00f"/>
<path d="M174.7 19.2h3.6M176.5 19.2l1.8 1.8h-3.6zM178.3 19.2h.1" fill="none" stroke="#00f" stroke-width=".17"/>
<path d="M176.5 24.7l1.8 1.8h-3.6z" fill="#00f"/>
<path d="M176.5 19.2h.1M176.5 17.4v1.8M174.7 24.7h3.6M176.5 24.7l1.8 1.8h-3.6zM176.5 26.5h.1M176.5 22.9h.1M176.5 21v3.7M176.5 26.5v1.9M176.5 22.9h1.8M178.3 22.9h.1M178.3 24.7h.1" fill="none" stroke="#00f" stroke-width=".17"/>
<path d="M176.5 19.2l1.8 1.8h-3.6z" fill="#00f"/>
<g fill="none" stroke="#00f" stroke-width=".17">
<path d="M174.7 19.2h3.6M176.5 19.2l1.8 1.8h-3.6zM178.3 19.2h.1M153.3 22.3h.1M153.3 37h.1M153.3 22.3l-.6 .6M153.3 22.3l1 1.1M153.3 37l-.6 .5M153.3 37l1 1.1M154.3 23.4h.1M154.3 38.1h.1M155.4 22.3h.1"/>
<path d="M155.4 37h.1M155.4 22.3l-1.1 1.1M155.4 22.3l1.1 1.1M155.4 37l-1.1 1.1M155.4 37l1.1 1.1M156.5 23.4h.1M156.5 38.1h.1M157.6 22.3h.1M157.6 37h.1M157.6 22.3l-1.1 1.1M157.6 22.3l.6 .6M157.6 37l-1.1 1.1"/>
<path d="M157.6 37l.6 .5M158.2 22.9h.1M158.2 37.5h.1M48.5 54h3.7v7.3h-3.7zM61.8 73.5h.1M61.8 73.5l-.5 .6M61.8 73.5l1.1 1.1M62.9 74.6h.1M64 73.5h.1M64 73.5l-1.1 1.1M64 73.5l1.1 1.1M65.1 74.6h.1"/>
<path d="M66.2 73.5h.1M66.2 73.5l-1.1 1.1M66.2 73.5l.6 .6M66.8 74.1h.1M139.9 77.7h3.7v7.3h-3.7zM153.3 71.7h.1M153.3 79h.1M153.3 71.7l-.6 .6M153.3 71.7l1 1.1M153.3 79l-.6 .6M153.3 79l1 1.1M154.3 72.8h.1"/>
<path d="M155.4 71.7h.1M155.4 79h.1M155.4 71.7l-1.1 1.1M155.4 71.7l1.1 1.1M155.4 79l-1.1 1.1M155.4 79l1.1 1.1M156.5 72.8h.1M157.6 71.7h.1M157.6 79h.1M157.6 71.7l-1.1 1.1M157.6 71.7l.6 .6M157.6 79l-1.1 1.1"/>
<path d="M157.6 79l.6 .6M158.2 72.3h.1M158.2 79.6h.1M153.3 86.3h.1M153.3 86.3l-.6 .6M153.3 86.3l1 1.1M154.3 87.4h.1M154.3 80.1h.1M155.4 86.3h.1M155.4 86.3l-1.1 1.1M155.4 86.3l1.1 1.1M156.5 87.4h.1"/>
<path d="M156.5 80.1h.1M157.6 86.3h.1M157.6 86.3l-1.1 1.1M157.6 86.3l.6 .6M158.2 86.9h.1"/>
</g>
<g fill="none" stroke="#f00" stroke-width=".17">
<path d="M176.5 15.6h.1M176.5 15.6v1.8M150.9 22.9h.1M150.9 37.5h.1M150.9 22.9h1.8M150.9 37.5h1.8M158.2 22.9h1.8M158.2 37.5h1.8M160 22.9h.1M160 37.5h.1M176.5 30.2h.1M176.5 28.4v1.8"/>
<path d="M178.3 22.9h1.9M180.2 22.9h.1M46.7 55.8h.1M46.7 57.6h.1M46.7 59.4h.1M46.7 55.8h1.8M46.7 57.6h1.8M46.7 59.4h1.8M59.4 74.1h.1M59.4 74.1h1.9M66.8 74.1h1.8M68.6 74.1h.1"/>
<path d="M138.1 79.6h.1M138.1 79.6h1.8M150.9 72.3h.1M150.9 79.6h.1M150.9 72.3h1.8M150.9 79.6h1.8M158.2 72.3h1.8M158.2 79.6h1.8M160 72.3h.1M160 79.6h.1M138.1 81.4h.1M138.1 83.2h.1"/>
<path d="M138.1 81.4h1.8M138.1 83.2h1.8M150.9 86.9h.1M150.9 86.9h1.8M158.2 86.9h1.8M160 86.9h.1"/>
</g>
<path d="M176.5 74.1l1.8 1.8h-3.6z" fill="#00f"/>
<path d="M174.7 74.1h3.6M176.5 74.1l1.8 1.8h-3.6zM176.5 75.9h.1M176.5 72.3h.1M176.5 68.6h.1M176.5 66.8v1.8M176.5 70.4v3.7M176.5 75.9v1.8M176.5 72.3h1.8M178.3 72.3h.1M178.3 74.1h.1" fill="none" stroke="#00f" stroke-width=".17"/>
<path d="M176.5 68.6l1.8 1.8h-3.6z" fill="#00f"/>
<path d="M174.7 68.6h3.6M176.5 68.6l1.8 1.8h-3.6zM178.3 68.6h.1" fill="none" stroke="#00f" stroke-width=".17"/>
<path d="M176.5 74.1l1.8 1.8h-3.6z" fill="#00f"/>
<path d="M174.7 74.1h3.6M176.5 74.1l1.8 1.8h-3.6zM176.5 75.9h.1M176.5 72.3h.1M176.5 68.6h.1M176.5 66.8v1.8M176.5 70.4v3.7M176.5 75.9v1.8M176.5 72.3h1.8M178.3 72.3h.1M178.3 74.1h.1" fill="none" stroke="#00f" stroke-width=".17"/>
<path d="M176.5 68.6l1.8 1.8h-3.6z" fill="#00f"/>
<path d="M174.7 68.6h3.6M176.5 68.6l1.8 1.8h-3.6zM178.3 68.6h.1" fill="none" stroke="#00f" stroke-width=".17"/>
<path d="M176.5 64.9h.1M176.5 79.6h.1M176.5 64.9v1.9M176.5 77.7v1.9M178.3 72.3h1.9M180.2 72.3h.1" fill="none" stroke="#f00" stroke-width=".17"/>
<path d="M77.7 103.3l1.9-1.8 1.8 1.8z" fill="#00f"/>
<path d="M79.6 99.7h.1M79.6 96h.1M79.6 94.2v1.8M79.6 97.9v3.6M79.6 99.7h1.8M81.4 99.7h.1M77.7 103.3l1.9-1.8 1.8 1.8zM77.7 101.5h3.7M79.6 103.3h.1M79.6 103.3v1.9M81.4 101.5h.1" fill="none" stroke="#00f" stroke-width=".17"/>
<path d="M79.6 96l1.8 1.9h-3.7z" fill="#00f"/>
<path d="M77.7 96h3.7M79.6 96l1.8 1.9h-3.7zM81.4 96h.1" fill="none" stroke="#00f" stroke-width=".17"/>
<path d="M77.7 103.3l1.9-1.8 1.8 1.8z" fill="#00f"/>
<path d="M79.6 99.7h.1M79.6 96h.1M79.6 94.2v1.8M79.6 97.9v3.6M79.6 99.7h1.8M81.4 99.7h.1M77.7 103.3l1.9-1.8 1.8 1.8zM77.7 101.5h3.7M79.6 103.3h.1M79.6 103.3v1.9M81.4 101.5h.1" fill="none" stroke="#00f" stroke-width=".17"/>
<path d="M79.6 96l1.8 1.9h-3.7z" fill="#00f"/>
<g fill="none" stroke="#00f" stroke-width=".17">
<path d="M139.9 28.4h3.7v7.3h-3.7zM153.3 29.6h.1M153.3 29.6l-.6 .6M153.3 29.6l1 1.1M154.3 30.7h.1M155.4 29.6h.1M155.4 29.6l-1.1 1.1M155.4 29.6l1.1 1.1M156.5 30.7h.1M157.6 29.6h.1M157.6 29.6l-1.1 1.1M157.6 29.6l.6 .6"/>
<path d="M158.2 30.2h.1M48.5 79.6h3.7v7.3h-3.7zM61.8 88.2h.1M61.8 80.9h.1M61.8 88.2l-.5 .5M61.8 88.2l1.1 1.1M61.8 80.9l-.5 .5M61.8 80.9l1.1 1.1M62.9 89.3h.1M62.9 82h.1M64 88.2h.1M64 80.9h.1"/>
<path d="M64 88.2l-1.1 1.1M64 88.2l1.1 1.1M64 80.9l-1.1 1.1M64 80.9l1.1 1.1M65.1 89.3h.1M65.1 82h.1M66.2 88.2h.1M66.2 80.9h.1M66.2 88.2l-1.1 1.1M66.2 88.2l.6 .5M66.2 80.9l-1.1 1.1M66.2 80.9l.6 .5"/>
<path d="M66.8 88.7h.1M66.8 81.4h.1M77.7 96h3.7M79.6 96l1.8 1.9h-3.7zM81.4 96h.1M153.3 99.1h.1M153.3 99.1l-.6 .6M153.3 99.1l1 1.1M155.4 99.1h.1M155.4 99.1l-1.1 1.1M155.4 99.1l1.1 1.1M157.6 99.1h.1"/>
<path d="M157.6 99.1l-1.1 1.1M157.6 99.1l.6 .6M158.2 99.7h.1M153.3 113.7h.1M153.3 113.7l-.6 .6M153.3 113.7l1 1.2M154.3 114.9h.1M154.3 100.2h.1M155.4 113.7h.1M155.4 113.7l-1.1 1.2M155.4 113.7l1.1 1.2M156.5 114.9h.1"/>
<path d="M156.5 100.2h.1M157.6 113.7h.1M157.6 113.7l-1.1 1.2M157.6 113.7l.6 .6M158.2 114.3h.1"/>
</g>
<g fill="none" stroke="#f00" stroke-width=".17">
<path d="M138.1 30.2h.1M138.1 32h.1M138.1 33.9h.1M138.1 30.2h1.8M138.1 32h1.8M138.1 33.9h1.8M150.9 30.2h.1M150.9 30.2h1.8M158.2 30.2h1.8M160 30.2h.1M46.7 81.4h.1M46.7 83.2h.1"/>
<path d="M46.7 85h.1M46.7 81.4h1.8M46.7 83.2h1.8M46.7 85h1.8M59.4 88.7h.1M59.4 81.4h.1M59.4 81.4h1.9M59.4 88.7h1.9M66.8 81.4h1.8M66.8 88.7h1.8M68.6 88.7h.1M68.6 81.4h.1"/>
<path d="M79.6 92.4h.1M79.6 92.4v1.8M81.4 99.7h1.8M83.2 99.7h.1M150.9 99.7h.1M150.9 99.7h1.8M158.2 99.7h1.8M160 99.7h.1M79.6 107h.1M79.6 105.2v1.8M150.9 114.3h.1M150.9 114.3h1.8"/>
<path d="M158.2 114.3h1.8M160 114.3h.1"/>
</g>
<path d="M79.6 50.3l1.8 1.9h-3.7z" fill="#00f"/>
<path d="M77.7 50.3h3.7M79.6 50.3l1.8 1.9h-3.7zM79.6 52.2h.1M79.6 48.5h.1M79.6 44.8h.1M79.6 43v1.8M79.6 46.7v3.6M79.6 52.2v1.8M79.6 48.5h1.8M81.4 48.5h.1M81.4 50.3h.1" fill="none" stroke="#00f" stroke-width=".17"/>
<path d="M77.7 46.7l1.9-1.9 1.8 1.9z" fill="#00f"/>
<path d="M77.7 46.7l1.9-1.9 1.8 1.9zM77.7 44.8h3.7M81.4 44.8h.1" fill="none" stroke="#00f" stroke-width=".17"/>
<path d="M79.6 50.3l1.8 1.9h-3.7z" fill="#00f"/>
<path d="M77.7 50.3h3.7M79.6 50.3l1.8 1.9h-3.7zM79.6 52.2h.1M79.6 48.5h.1M79.6 44.8h.1M79.6 43v1.8M79.6 46.7v3.6M79.6 52.2v1.8M79.6 48.5h1.8M81.4 48.5h.1M81.4 50.3h.1" fill="none" stroke="#00f" stroke-width=".17"/>
<path d="M77.7 46.7l1.9-1.9 1.8 1.9z" fill="#00f"/>
<g fill="none" stroke="#00f" stroke-width=".17">
<path d="M61.8 47.9h.1M61.8 47.9l-.5 .6M61.8 47.9l1.1 1.1M62.9 49h.1M64 47.9h.1M64 47.9l-1.1 1.1M64 47.9l1.1 1.1M65.1 49h.1M66.2 47.9h.1M66.2 47.9l-1.1 1.1M66.2 47.9l.6 .6M66.8 48.5h.1"/>
<path d="M77.7 46.7l1.9-1.9 1.8 1.9zM77.7 44.8h3.7M81.4 44.8h.1"/>
</g>
<path d="M59.4 48.5h.1M59.4 48.5h1.9M66.8 48.5h1.8M68.6 48.5h.1M79.6 41.1h.1M79.6 55.8h.1M79.6 41.1v1.9M79.6 54v1.8M81.4 48.5h1.8M83.2 48.5h.1" fill="none" stroke="#f00" stroke-width=".17"/>
<circle cx="44.8" cy="33.8" r=".34" fill="#f0f"/>
<circle cx="44.8" cy="33.8" r=".34" fill="none" stroke="#f0f" stroke-width=".17"/>
<circle cx="46.6" cy="59.4" r=".36" fill="#f0f"/>
<circle cx="46.6" cy="59.4" r=".36" fill="none" stroke="#f0f" stroke-width=".17"/>
<circle cx="46.6" cy="85" r=".36" fill="#f0f"/>
<circle cx="46.6" cy="85" r=".36" fill="none" stroke="#f0f" stroke-width=".17"/>
<circle cx="46.6" cy="110.6" r=".37" fill="#f0f"/>
<circle cx="46.6" cy="110.6" r=".37" fill="none" stroke="#f0f" stroke-width=".17"/>
<circle cx="138.1" cy="33.8" r=".36" fill="#f0f"/>
<circle cx="138.1" cy="33.8" r=".36" fill="none" stroke="#f0f" stroke-width=".17"/>
<circle cx="138.1" cy="57.6" r=".36" fill="#f0f"/>
<circle cx="138.1" cy="57.6" r=".36" fill="none" stroke="#f0f" stroke-width=".17"/>
<circle cx="138.1" cy="83.2" r=".37" fill="#f0f"/>
<circle cx="138.1" cy="83.2" r=".37" fill="none" stroke="#f0f" stroke-width=".17"/>
<circle cx="138.1" cy="110.6" r=".37" fill="#f0f"/>
<circle cx="138.1" cy="110.6" r=".37" fill="none" stroke="#f0f" stroke-width=".17"/>
<circle cx="180.1" cy="72.2" r=".34" fill="#f0f"/>
<circle cx="180.1" cy="72.2" r=".34" fill="none" stroke="#f0f" stroke-width=".17"/>
<circle cx="134.4" cy="99.6" r=".34" fill="#f0f"/>
<circle cx="134.4" cy="99.6" r=".34" fill="none" stroke="#f0f" stroke-width=".17"/>
<circle cx="83.2" cy="48.5" r=".36" fill="#f0f"/>
<circle cx="83.2" cy="48.5" r=".36" fill="none" stroke="#f0f" stroke-width=".17"/>
<circle cx="83.2" cy="22.9" r=".36" fill="#f0f"/>
<circle cx="83.2" cy="22.9" r=".36" fill="none" stroke="#f0f" stroke-width=".17"/>
<circle cx="43" cy="22.9" r=".34" fill="#f0f"/>
<circle cx="43" cy="22.9" r=".34" fill="none" stroke="#f0f" stroke-width=".17"/>
<circle cx="83.2" cy="74.1" r=".37" fill="#f0f"/>
<circle cx="83.2" cy="74.1" r=".37" fill="none" stroke="#f0f" stroke-width=".17"/>
<circle cx="83.2" cy="99.6" r=".36" fill="#f0f"/>
<circle cx="83.2" cy="99.6" r=".36" fill="none" stroke="#f0f" stroke-width=".17"/>
<circle cx="180.1" cy="22.9" r=".34" fill="#f0f"/>
<circle cx="180.1" cy="22.9" r=".34" fill="none" stroke="#f0f" stroke-width=".17"/>
<circle cx="180.1" cy="46.6" r=".35" fill="#f0f"/>
<circle cx="180.1" cy="46.6" r=".35" fill="none" stroke="#f0f" stroke-width=".17"/>
<circle cx="180.1" cy="99.6" r=".34" fill="#f0f"/>
<circle cx="180.1" cy="99.6" r=".34" fill="none" stroke="#f0f" stroke-width=".17"/>
<circle cx="134.4" cy="46.6" r=".35" fill="#f0f"/>
<circle cx="134.4" cy="46.6" r=".35" fill="none" stroke="#f0f" stroke-width=".17"/>
<circle cx="43" cy="74.1" r=".35" fill="#f0f"/>
<circle cx="43" cy="74.1" r=".35" fill="none" stroke="#f0f" stroke-width=".17"/>
<circle cx="134.4" cy="72.2" r=".34" fill="#f0f"/>
<circle cx="134.4" cy="72.2" r=".34" fill="none" stroke="#f0f" stroke-width=".17"/>
<circle cx="134.4" cy="99.6" r=".34" fill="#f0f"/>
<circle cx="134.4" cy="99.6" r=".34" fill="none" stroke="#f0f" stroke-width=".17"/>
<circle cx="43" cy="99.6" r=".34" fill="#f0f"/>
<circle cx="43" cy="99.6" r=".34" fill="none" stroke="#f0f" stroke-width=".17"/>
<circle cx="134.4" cy="22.9" r=".34" fill="#f0f"/>
<circle cx="134.4" cy="22.9" r=".34" fill="none" stroke="#f0f" stroke-width=".17"/>
<circle cx="43" cy="48.5" r=".34" fill="#f0f"/>
<circle cx="43" cy="48.5" r=".34" fill="none" stroke="#f0f" stroke-width=".17"/>
<g font-size="1.7">
<text x="79.2" y="16.1" transform="rotate(-90 79.2 16.1)">2</text>
<text x="176.1" y="16.1" transform="rotate(-90 176.1 16.1)">2</text>
<text x="57.2" y="22.4">1</text>
<text x="66.2" y="22.4">2</text>
<text x="82.7" y="22.4">3</text>
<text x="150.5" y="22.4">1</text>
<text x="159.5" y="22.4">2</text>
<text x="179.6" y="22.4">3</text>
<text x="57.2" y="29.8">1</text>
<text x="66.2" y="29.8">2</text>
<text x="150.5" y="29.8">1</text>
<text x="159.5" y="29.8">2</text>
<text x="79.2" y="30.5" transform="rotate(-90 79.2 30.5)">1</text>
<text x="176.1" y="30.5" transform="rotate(-90 176.1 30.5)">1</text>
<text x="57.2" y="37.1">1 R16</text>
<text x="66.2" y="37.1">2</text>
<text x="79.2" y="41.7" transform="rotate(-90 79.2 41.7)">2</text>
<text x="150.5" y="37.1">1 R54</text>
<text x="159.5" y="37.1">2</text>
<text x="176.1" y="39.9" transform="rotate(-90 176.1 39.9)">2</text>
<text x="150.5" y="46.2">1</text>
<text x="159.5" y="46.2">2</text>
<text x="179.6" y="46.2">3</text>
<text x="59.1" y="48">1</text>
<text x="68" y="48">2</text>
<text x="82.7" y="48">3</text>
<text x="150.5" y="53.6">1</text>
<text x="159.5" y="53.6">2</text>
<text x="59.1" y="55.4">1</text>
<text x="68" y="55.4">2</text>
<text x="79.2" y="56.1" transform="rotate(-90 79.2 56.1)">1</text>
<text x="176.1" y="54.3" transform="rotate(-90 176.1 54.3)">1</text>
<text x="59.1" y="62.7">1</text>
<text x="68" y="62.7">2</text>
<text x="150.5" y="60.9">1 R54</text>
<text x="159.5" y="60.9">2</text>
<text x="176.1" y="65.5" transform="rotate(-90 176.1 65.5)">2</text>
<text x="79.2" y="67.3" transform="rotate(-90 79.2 67.3)">2</text>
<text x="150.5" y="71.8">1</text>
<text x="159.5" y="71.8">2</text>
<text x="179.6" y="71.8">3</text>
<text x="59.1" y="73.7">1</text>
<text x="68" y="73.7">2</text>
<text x="82.7" y="73.7">3</text>
<text x="59.1" y="81">1</text>
<text x="68" y="81">2</text>
<text x="79.2" y="81.7" transform="rotate(-90 79.2 81.7)">1</text>
<text x="150.5" y="79.2">1</text>
<text x="159.5" y="79.2">2</text>
<text x="176.1" y="79.9" transform="rotate(-90 176.1 79.9)">1</text>
<text x="59.1" y="88.3">1 R54</text>
<text x="68" y="88.3">2</text>
<text x="150.5" y="86.4">1 R54</text>
<text x="159.5" y="86.4">2</text>
<text x="79.2" y="92.9" transform="rotate(-90 79.2 92.9)">2</text>
<text x="176.1" y="92.9" transform="rotate(-90 176.1 92.9)">2</text>
<text x="59.1" y="99.3">1</text>
<text x="68" y="99.3">2</text>
<text x="82.7" y="99.3">3</text>
<text x="150.5" y="99.3">1</text>
<text x="159.5" y="99.3">2</text>
<text x="179.6" y="99.3">3</text>
<text x="59.1" y="106.6">1</text>
<text x="68" y="106.6">2</text>
<text x="79.2" y="107.3" transform="rotate(-90 79.2 107.3)">1</text>
<text x="150.5" y="106.6">1</text>
<text x="159.5" y="106.6">2</text>
<text x="176.1" y="107.3" transform="rotate(-90 176.1 107.3)">1</text>
<text x="59.1" y="113.9">1 R54</text>
<text x="68" y="113.9">2</text>
<text x="150.5" y="113.9">1 R54</text>
<text x="159.5" y="113.9">2</text>
</g>
<g font-size="1.7" fill="#004080">
<text x="47.6" y="30.9">1</text>
<text x="47.6" y="32.8">2</text>
<text x="47.6" y="34.6">3</text>
<text x="140.8" y="30.9">1</text>
<text x="140.8" y="32.8">2</text>
<text x="140.8" y="34.6">3</text>
<text x="49.4" y="56.6">1</text>
<text x="49.4" y="58.4">2</text>
<text x="140.8" y="54.7">1</text>
<text x="140.8" y="56.6">2</text>
<text x="140.8" y="58.4">3</text>
<text x="49.4" y="60.2">3</text>
<text x="49.4" y="82.2">1</text>
<text x="49.4" y="84">2</text>
<text x="140.8" y="80.3">1</text>
<text x="140.8" y="82.2">2</text>
<text x="140.8" y="84">3</text>
<text x="49.4" y="85.8">3</text>
<text x="49.4" y="107.8">1</text>
<text x="140.8" y="107.8">1</text>
<text x="49.4" y="109.6">2</text>
<text x="49.4" y="111.4">3</text>
<text x="140.8" y="109.6">2</text>
<text x="140.8" y="111.4">3</text>
</g>
<g font-size="1.6">
<text x="78.1" y="13">+5V</text>
<text x="175" y="13">+5V</text>
<text x="68.6" y="28">+5VReg</text>
<text x="94.2" y="24.3">MUX1</text>
<text x="163.7" y="28">+5VReg</text>
<text x="193" y="24.3">MUX5</text>
<text x="78.1" y="38.6">+5V</text>
<text x="175" y="36.7">+5V</text>
<text x="70.4" y="53.6">+5VReg</text>
<text x="94.2" y="49.9">MUX2</text>
<text x="165.5" y="51.7">+5VReg</text>
<text x="193" y="48.1">MUX6</text>
<text x="78.1" y="64.2">+5V</text>
<text x="175" y="62.4">+5V</text>
<text x="94.2" y="75.5">MUX3</text>
<text x="165.5" y="77.3">+5VReg</text>
<text x="193" y="73.7">MUX7</text>
<text x="70.4" y="79.2">+5VReg</text>
<text x="78.1" y="89.8">+5V</text>
<text x="175" y="89.8">+5V</text>
<text x="96" y="101.1">MUX4</text>
<text x="193" y="101.1">MUX8</text>
<text x="70.4" y="104.8">+5VReg</text>
<text x="152.7" y="103">RC05</text>
<text x="163.7" y="104.8">+5VReg</text>
<text x="148.9" y="118.5">RC05</text>
<text x="54.3" y="131.5">INPUT[1..8]</text>
<text x="54.3" y="129.7">MUX[1..8]</text>
<text x="127.5" y="130">+5V</text>
<text x="98.6" y="135.1">+5VReg</text>
<text x="98.6" y="133.3">+5V</text>
<text x="99.7" y="137.7">AGND</text>
<text x="130.8" y="134.8">+5VReg</text>
<text x="211.2" y="165.1">Title</text>
<text x="218.6" y="167">Sensors</text>
<text x="211.2" y="170.6">Size</text>
<text x="213.1" y="172.5">B</text>
<text x="218.6" y="170.6">Document Number</text>
<text x="218.6" y="172.5">&lt;Doc&gt;</text>
<text x="271.6" y="170.6">Rev</text>
<text x="273.4" y="172.5">&lt;RevCode</text>
<text x="211.2" y="176.1">Date:</text>
<text x="220.8" y="176.1">Thursday, October 23, 2014</text>
<text x="247.8" y="176.1">Sheet</text>
<text x="257" y="176.1">1</text>
<text x="262.5" y="176.1">of</text>
<text x="267.9" y="176.1">1</text>
</g>
<g font-size="1.6" fill="#000080">
<text x="81.4" y="17">D26</text>
<text x="178.3" y="17">D30</text>
<text x="59.4" y="19.7">R55</text>
<text x="81.4" y="18.8">BAS40-04/SOT</text>
<text x="152.7" y="19.7">R55</text>
<text x="178.3" y="18.8">BAS40-04/SOT</text>
<text x="48.5" y="28">J?</text>
<text x="59.4" y="29.8">R53</text>
<text x="59.4" y="27.3">1K_0805</text>
<text x="141.7" y="28">J?</text>
<text x="152.7" y="27.3">1K_0805</text>
<text x="152.7" y="29.8">R53</text>
<text x="59.1" y="32.6">10K_0805</text>
<text x="152.4" y="32.6">10K_0805</text>
<text x="55.6" y="39.9">250R_1/2W</text>
<text x="148.9" y="39.9">250R_1/2W</text>
<text x="178.3" y="40.8">D31</text>
<text x="61.3" y="45.3">R55</text>
<text x="81.4" y="42.6">D27</text>
<text x="81.4" y="44.4">BAS40-04/SOT</text>
<text x="152.7" y="43.5">R55</text>
<text x="178.3" y="42.6">BAS40-04/SOT</text>
<text x="50.3" y="53.6">J?</text>
<text x="61.3" y="52.8">1K_0805</text>
<text x="141.7" y="51.7">J?</text>
<text x="152.7" y="51">1K_0805</text>
<text x="152.7" y="53.6">R53</text>
<text x="60.9" y="58.2">10K_0805</text>
<text x="61.3" y="55.4">R53</text>
<text x="152.4" y="56.3">10K_0805</text>
<text x="57.4" y="65.4">250R_1/2W</text>
<text x="63.1" y="62.7">R54</text>
<text x="148.9" y="63.6">250R_1/2W</text>
<text x="61.3" y="71">R55</text>
<text x="81.4" y="68.2">D28</text>
<text x="81.4" y="70">BAS40-04/SOT</text>
<text x="152.7" y="69.1">R55</text>
<text x="178.3" y="66.4">D32</text>
<text x="178.3" y="68.2">BAS40-04/SOT</text>
<text x="141.7" y="77.3">J?</text>
<text x="154.6" y="73.7">1K_0805</text>
<text x="50.3" y="79.2">J?</text>
<text x="60.9" y="83.7">10K_0805</text>
<text x="61.3" y="78.4">1K_0805</text>
<text x="61.3" y="81">R53</text>
<text x="152.4" y="81.9">10K_0805</text>
<text x="152.7" y="79.2">R53</text>
<text x="148.9" y="89.2">250R_1/2W</text>
<text x="57.4" y="91.1">250R_1/2W</text>
<text x="81.4" y="93.8">D29</text>
<text x="81.4" y="95.6">BAS40-04/SOT</text>
<text x="178.3" y="93.8">D33</text>
<text x="178.3" y="95.6">BAS40-04/SOT</text>
<text x="61.3" y="96.6">R55</text>
<text x="152.7" y="96.6">R55</text>
<text x="50.3" y="104.8">J?</text>
<text x="61.3" y="104.1">1K_0805</text>
<text x="61.3" y="106.6">R53</text>
<text x="141.7" y="104.8">J?</text>
<text x="152.7" y="106.6">R53</text>
<text x="152.7" y="104.1">1K_0805</text>
<text x="60.9" y="109.3">10K_0805</text>
<text x="152.4" y="109.3">10K_0805</text>
<text x="57.4" y="116.7">250R_1/2W</text>
<text x="148.9" y="116.7">250R_1/2W</text>
</g>
<g font-size="1.6" fill="#f00">
<text x="16" y="22.5">INPUT1</text>
<text x="112.9" y="22.5">INPUT5</text>
<text x="112.9" y="46.3">INPUT6</text>
<text x="16" y="48.1">INPUT2</text>
<text x="112.9" y="71.9">INPUT7</text>
<text x="16" y="73.7">INPUT3</text>
<text x="16" y="99.3">INPUT4</text>
<text x="112.9" y="99.3">INPUT8</text>
</g>
<g font-size=".6">
<text x="28.5" y=".7">5</text>
<text x="83.7" y=".7">4</text>
<text x="139" y=".7">3</text>
<text x="194.2" y=".7">2</text>
<text x="249.4" y=".7">1</text>
<text x=".3" y="19">E</text>
<text x="277.3" y="19">E</text>
<text x=".3" y="54.1">D</text>
<text x="277.3" y="54.1">D</text>
<text x=".3" y="89.2">C</text>
<text x="277.3" y="89.2">C</text>
<text x=".3" y="124.4">B</text>
<text x="277.3" y="124.4">B</text>
<text x=".3" y="159.5">A</text>
<text x="277.3" y="159.5">A</text>
<text x="28.5" y="177.2">5</text>
<text x="83.7" y="177.2">4</text>
<text x="139" y="177.2">3</text>
<text x="194.2" y="177.2">2</text>
<text x="249.4" y="177.2">1</text>
</g>
</svg>
